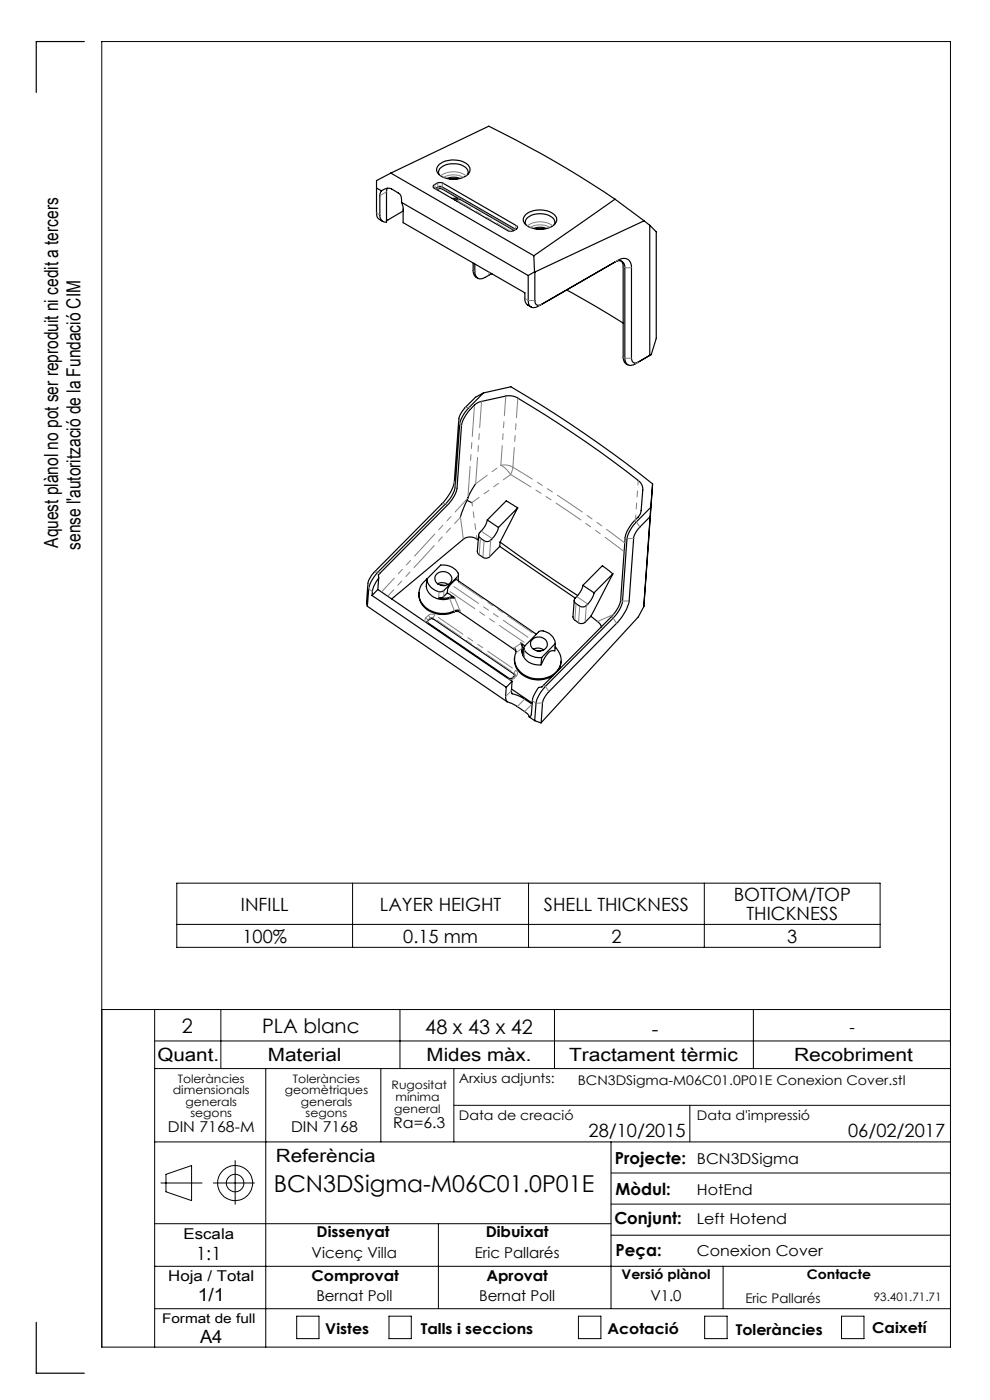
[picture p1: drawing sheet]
<svg xmlns="http://www.w3.org/2000/svg" width="210mm" height="297mm" viewBox="0 0 210 297" stroke-linecap="round" stroke-linejoin="round" font-family="sans-serif">
<g fill="none" stroke="#000" stroke-width=".21">
<path d="M37.5 187.4h149.2v13.6h-149.2zM37.5 196.1h149.2M74.8 187.4v13.6M112.1 187.4v13.6M149.4 187.4v13.6M21.6 214.2h180M32.8 214.2v71.6M46.8 214.2v12.5M84.8 214.2v12.5M117.6 214.2v12.5M159.8 214.2v12.5M32.8 220.8h168.8"/>
<path d="M32.8 226.7h168.8M56.4 226.7v59.1M80.8 226.7v15.5M96.3 226.7v15.5M96.3 234.5h105.3M146.3 234.5v7.7M32.8 259.6h96.8M32.8 242.2h168.8M34.1 251h8.8M35.2 249.1l5.4-1.8v7.4l-5.4-1.9zM45.3 251h8.7M49.9 246.2v9.3"/>
<path d="M93 259.6v18M129.6 242.2v35.4M129.6 255.4h72M129.6 248.8h72M32.8 277.6h168.8M32.8 268.6h168.8M62.9 279.2h4.8v4.8h-4.8zM82.5 279.2h4.7v4.8h-4.7zM122.7 279.2h4.8v4.8h-4.8zM129.6 262h72M149.5 279.2h4.7v4.8h-4.7zM153.4 268.6v9"/>
<path d="M178.5 279.2h4.8v4.8h-4.8zM21.6 285.8h180v-277h-180v277"/>
<circle cx="49.9" cy="251" r="3.7"/>
<circle cx="49.9" cy="251" r="1.86"/>
</g>
<g fill="none" stroke="#000" stroke-width=".25">
<path d="M17.9 8.8h-10.2v10.8M79.9 39.9l1 .6M82.2 39.9l-.2 .6v6.6a1.21 1.21 0 0 1-1.4-1.5v-4.3l.3-.8M82.9 36.7l20.8-9.9a224.4 224.4 0 0 1 26.8 15.5M82.9 36.7l-3 1.6v7.5l.3 .5 1 .7M82.9 36.7l30.3 17.6M91.9 39.4l1-.6h.9l15.7 9.1a.4 .4 0 0 1 .3 .3 .4 .4 0 0 1-.3 .4l-.7 .4h-1l-15.8-9.1zM93.1 37a1.49 1.49 0 0 1 1.2-1.9 4.4 4.4 0 0 1 4.8 .7l.2 .7-.1 .5M93.2 34.8a5.1 5.1 0 0 1 6.2 .3 1.58 1.58 0 0 1-1 2.5 5 5 0 0 1-5.5-.8 1.37 1.37 0 0 1 .3-2zM94.8 37.9a3.5 3.5 0 0 1 2.7 0M95.4 38h1.5M80.9 40.5l1.3-.6 .8 .2 1.9 1.2 .2 .5 .1 1.1"/>
<path d="M85.2 42.9l.3 1.1v3.2l25.8 14.9a3.6 3.6 0 0 0 .2 2.1 1.75 1.75 0 0 0 1.2 .9M85.2 42.9l26.8 15.6M85.5 44.8l-3.5 2M92.3 40l.8-.5 .6 .1 15.7 9.1M92.6 40.2a1.04 1.04 0 0 1 1.2-.1l15.2 8.8M96.9 42.4v.3M97.1 42l-1.3 .1M97.6 42.3l-1.1 .1M100.4 55.8l.1 2.3 .2 .5 .7 .4M100.7 56v1.6a1.3 1.3 0 0 0 .6 1.4 1.3 1.3 0 0 0 1.5-.1l1.6-.8M111.5 47.7a1.49 1.49 0 0 1 1.1-2 4.5 4.5 0 0 1 4.9 .8l.2 .4-.1 .8M111.6 45.4a4.9 4.9 0 0 1 6.3 .5 1.65 1.65 0 0 1-1.2 2.3 5 5 0 0 1-5.4-.8 1.37 1.37 0 0 1 .3-2z"/>
<path d="M112 58.5v5.3a1.28 1.28 0 0 0 .7 1.3 1.28 1.28 0 0 0 1.5-.1l16.9-9.8a1.71 1.71 0 0 1 2-.2 1.71 1.71 0 0 1 .8 1.8v19.2a.87 .87 0 0 0 .5 .9 .87 .87 0 0 0 1-.1M113.2 48.5a4 4 0 0 1 2.7 0M113.2 54.3l.2 3.4M113.4 57.7l-1.4 .8M113.4 57.7h.1M113.5 57.7v6.1a.86 .86 0 0 0 .4 .9 .86 .86 0 0 0 1-.1M113.8 48.6h1.5M130.4 55.6a1.29 1.29 0 0 1 1.5-.2 1.29 1.29 0 0 1 .6 1.4v19.2a1.3 1.3 0 0 0 .7 1.4 1.3 1.3 0 0 0 1.5-.1l3.4-2.1M130.5 42.3l-17.3 12M130.5 42.3l6.1 4.5M131.7 55.4l.3 .3 .2 .6v19.5l.2 .9 .8 .7M136.6 46.8l-23.1 10.9"/>
<path d="M136.6 46.8l1.2 1M137.8 47.8v27.6l.3-.2M137.8 47.8l1.4 1.4v22.6l-1.1 3.4M120.2 61.5l6.1 3.5 5.9 3.5M102.6 83.4l5.8-1.3a260.6 260.6 0 0 1 30 20.6M102.6 83.4l-3.4 3.3a6.8 6.8 0 0 0-1.7 3.3l-.9 13.3a6.8 6.8 0 0 1-2.1 3.6l-14.8 15.1a6.6 6.6 0 0 0-1.5 3l-.3 3.6M102.6 83.4l-1.7 .9-2.4 2.4a4.6 4.6 0 0 0-1.2 2.2l-.9 13.2a8.9 8.9 0 0 1-2.7 4.8l-14.5 14.7a4.6 4.6 0 0 0-1.2 2.2l-.2 4.1 .1 .7M93.5 119.9a3.3 3.3 0 0 1 3.7 2.1l-.1 .3-3.2 3.1a2.89 2.89 0 0 1-3.3-2.6zM99.1 106.1l-1.5 3.6M99.1 106.1l1 .5M100.9 102.7l-1.3 2.1-.5 1.3M101.5 114.5a2.68 2.68 0 0 0-3.2-.1l-15.2 12.7"/>
<path d="M101.5 113.4l-.3 3.6 .3 .6 .9 .6a1.13 1.13 0 0 0 1.4-.1l2.2-2.2M103.4 110.3a6.1 6.1 0 0 1-1.8 3v.5l.1 .2 1 .7a1.33 1.33 0 0 0 1.9-.7 4.6 4.6 0 0 0 1.1-2.1M103.4 110.3l2.3 1.6M106 115.9l16 11M106.1 115l7.8 5.6 8.6 5.7M106.1 115l-.1 .9M109.8 107.7l-3.7 7.3M109.8 107.7l-2.4-1.4-4 4M109.8 107.7l-4.1 4.2M137.9 109.6l-2.4 2.5a4.1 4.1 0 0 0-1.1 2.1l-.9 13.3a9.3 9.3 0 0 1-2.7 4.8l-14.6 14.7a4.6 4.6 0 0 0-1.1 2.1l-.3 4.2M137.9 109.6l-1.3 19.1M138 107.6l-3 3.1a7.7 7.7 0 0 0-2 3.6l-1 13.3a6.7 6.7 0 0 1-2 3.6l-14.6 14.7a6.8 6.8 0 0 0-1.7 3.3l-.3 3.7"/>
<path d="M138 107.6l-.1 2M138.4 102.7l-.4 4.9M138.4 102.7l-1.8 26M77.9 128.6l29.7 20.3M78.9 126.3l28.5 19.5M80.2 125.1l-1.3 1.2M80.2 125.1l28.4 19.4M80.3 122.6a.6 .6 0 0 1 .2-.9l14.4-14.6a7.2 7.2 0 0 0 2-3.6l1-13.2a6.9 6.9 0 0 1 2-3.6l1-1 .8-.4 5.6-1.3a3.4 3.4 0 0 1 2.5 .5 230.7 230.7 0 0 1 26 17.8l.4 .8 .1 .8-.3 4.4-.2 .7-.3 .5a10.1 10.1 0 0 0-2.8 4l-1 13.8a6.7 6.7 0 0 1-2.1 3.6l-14.6 14.7a2.04 2.04 0 0 0-1.6 1.6l-.4 1-.3 3.5-.4 .4M80.3 122.6l-.2 .3a5.4 5.4 0 0 0-1.2 3.4M80.3 122.6l-.1 2.5M88.9 125.7a4.5 4.5 0 0 0 4.5 4.6 7.5 7.5 0 0 0 3.4-.6l.7 .2 11.7 8 .2 .5M90.6 122.8a3.3 3.3 0 0 0 .2 2.7 4 4 0 0 0 4.9 1.4l.7 .1"/>
<path d="M90.6 122.9a3.6 3.6 0 0 0 0 6.2 5.9 5.9 0 0 0 6.1 .4l.8 .1M90.6 131.9l.1 .2 17.2 11.8h.6l.7-.7M90.6 131.9l.7-.7 .6 .1 17.2 11.7 .1 .3M91.2 131.3h.8M92.6 121.8a1.86 1.86 0 0 1 2-.4 1.86 1.86 0 0 1 1.2 1.6 1.83 1.83 0 0 1-2 1.2 1.83 1.83 0 0 1-1.5-1.7zM92.9 123.9a2.07 2.07 0 0 1 2.1 .1M93 126.8l.9-.1 1-.9 1.5 1-.4-.2-1.8 .3zM93.5 124.1l.9 .1M93.6 124.2h.6M94.9 125.8v-.7l.3-.7 1.6-1.5 17 11.6M97.2 123l.1 .3M97.3 121.9l-.1 1.3"/>
<path d="M109.1 137.4l.3 .5v.6M109.1 139.6a4.4 4.4 0 0 0 4.3 4.6 5.5 5.5 0 0 0 4-1M109.4 138.5h.1M110.5 136.5l.3 .8M110.7 137.7a3.3 3.3 0 0 0 4.1 3.3M110.8 137.2a2.71 2.71 0 0 0 .3 2v-1.7M111.3 137a.95 .95 0 0 0 .4 1.5 4.2 4.2 0 0 0 3.2 1M111.3 137l-.8-.6 .3 .4v.4M112.9 135.7a1.8 1.8 0 0 1 2.1-.4 1.8 1.8 0 0 1 1 1.9 1.87 1.87 0 0 1-2 .9 1.87 1.87 0 0 1-1.5-1.8zM113.1 137.7a2.07 2.07 0 0 1 2.2 .2M113.7 138l1 .1M113.9 138.1h.6"/>
<path d="M114.9 139.5l-.1 1.5M117.8 137.3a3.8 3.8 0 0 1 1.1 3.8 3.8 3.8 0 0 1-2.9 2.7 5.1 5.1 0 0 1-6.9-3.6l.3-1.7M117.8 136.5l-.1 1.6a1.6 1.6 0 0 0-1.9 1.1l-1 1.8M117.8 136.5a2.95 2.95 0 0 0-3.3-2.6l-3.2 3.1M117.8 136.5l-2.9 3M121.8 127.3l-.3 3.6 .3 .5 .9 .7a1.2 1.2 0 0 0 1.4-.1l1.2-1.3M123.6 124.2l-.1 .4a5.8 5.8 0 0 1-1.5 2.3M123.6 124.2l2.4 1.6M125.3 130.7l.9 .7a3.2 3.2 0 0 1 1.4 1.6M126 125.8a4.6 4.6 0 0 1-2.1 2.9h-.6l-1.1-.6a.75 .75 0 0 1-.2-1.2M130 121.7l-4.7 9M130 121.7l-2.2-1.7-4.2 4.2"/>
<path d="M130 121.7l-4 4.1M136.6 128.7l-1.2 2.2-20.6 22.4M107.4 145.8l-.2 2.2 .4 .9M107.6 148.9l1.9 .8 2.4 1.8 .4 .6M108.5 146.2l4.4 3M108.6 144.5l-.1 2.2a.61 .61 0 0 0 .7 .6l1.3 .5 2.4 1.6M108.6 144.5l-1.2 1.3M112.3 152.1l1.1 .8M113.4 152.9l1.4 .4M119 140.3l-.3 1.4-.3 .6M7.7 280.5v10.8h10.2"/>
</g>
<g fill="none" stroke="#808080" stroke-width=".21" stroke-dasharray="6.3 1.3 1.3 1.3 1.3 1.3">
<path d="M92.4 39.9l-.2-.7M92.4 39.9v.2M93 39.6l-.3-.7M93 39.8v-.2M93 39.8h.7M93 39.8l-.1 .3M93.5 37.3a4.6 4.6 0 0 1 5.4 0M93.7 39.6l.3-.7M93.7 39.6v.2M93.7 39.8l.1 .3M94.2 37.6h-.1M98.3 37.6a4.3 4.3 0 0 0-4.1 0"/>
<path d="M79.9 45.2l.7 .4M82 40.7l-1.4 .8M92.5 40.1l.5-.3M97.3 42.3v-.2M100.4 57.4l.3 .2M103.7 58.4v-.7M109.3 48.7v-.1M109.5 47.8l-.2 .8M111.9 47.9a4.6 4.6 0 0 1 5.3 0M112.6 48.2h-.1M116.6 48.2a4.3 4.3 0 0 0-4 0M131.1 55.2l-.7 .4"/>
<path d="M132.6 56.8l-.4-.2M134 56.8h-1.4M111.3 63.3l.8 .4M113.5 63.7h-1.4M114.9 64.6l-.7 .4M132.2 75.8l.4 .2M134 76h-1.4M135.4 76.8l-.7 .4M97.4 88.8l.1 1.2M97.9 90.3l-.4-.3M98.7 86.5l.8-.1M99.5 86.4l.4 .3"/>
<path d="M106.2 98.7a5.4 5.4 0 0 1 2.1 2M108.8 99.1a3.6 3.6 0 0 0-2.6-.4M108.8 99.1l-.5 1.6M93.8 106.9l.8-.1M95 107.1l-.4-.3M96.4 102.1l.2 1.2M96.6 103.3l.4 .2M98.3 114.4l-.6-4.7M101.9 114.1l-.2 3.6M102.1 112.7l2.3 1.6M102.4 118.2l.3-3.5M104.1 114.6l-.3 3.5"/>
<path d="M133 114.3l1.4-.1M133 114.3l-.4-.3M134.6 110.4l.4 .3M135 110.7l.7 1.1M78.1 123.8l.1 1.1M79 125.5l-.8-.6M79.4 121.4l.8-.1M80.2 121.3l.4 .3M90.2 131.9l-.1-.4 .2-.4M90.3 131.1l.5-.5M90.3 131.1l.4 .5M90.6 132.2l.2-.1"/>
<path d="M90.7 131.6l-.1 .3M90.7 131.6v.2M90.8 130.6a1.14 1.14 0 0 1 1.4-.1M90.8 130.6l.4 .5M91.2 131.3v-.2M91.2 131.1l-.5 .5M91.9 131.1l.3-.6M91.9 131.1v.1M91.9 131.1l-.4-.1-.3 .1M93.1 126.8v-1.3M94.2 125.2l-.1 1.3M95.4 126.9v-.2"/>
<path d="M96.4 129.6l-1-2.6M96.4 129.8v-.2M96.5 126.9l1.1 2.6M96.5 126.8v.1M97 123v-.6M97.6 129.5l-.1 .4M109.1 137.8v-.4M109.1 137.4l1.4-.9M110.5 136.5v-.1M110.8 137.5l-1.4 1M111.2 137.9l-.1 1.3M122.2 128l-.3 3.5"/>
<path d="M122.3 126.5l2.4 1.6M122.7 132.1l.3-3.5M124.4 128.5l-.3 3.5M126.8 131.8l3.3-1.4M130.1 131.1l.7 1.1M130.1 131.1l-.4-.2M131.7 127.3l.4 .2M132.1 127.5l1.4-.1M107.7 143.9l.2-.1M108.5 146.5l-1.2 1.3M108.7 143.8l.4 .1M109.1 143v-.2"/>
<path d="M109.1 143.9l-.5 .2-.5 .1M109.1 142.8l.3-.6M109.2 143.3l.4 .1M109.3 143.2l-.2-.4M109.4 142.2a.74 .74 0 0 1 .2 1.2M109.6 143.4l-.5 .5M111.3 148.3l-1.6 1.6M112.9 149.4l-1.6 1.5M113.7 149.2l1.4-.1M113.7 149.2l-.8-.5M115.3 145.4l.4 .2M115.7 145.6l.7 1.1"/>
</g>
<path d="M93.7 39.8l15.5 9" fill="none" stroke="#808080" stroke-width=".21" stroke-dasharray="6.3 1.3 1.3 1.3 1.3 1.3" stroke-dashoffset=".6"/>
<path d="M96.9 42.5l11.4 6.6" fill="none" stroke="#808080" stroke-width=".21" stroke-dasharray="6.3 1.3 1.3 1.3 1.3 1.3" stroke-dashoffset="2.9"/>
<path d="M99.2 105.6l1.5-19.7" fill="none" stroke="#808080" stroke-width=".21" stroke-dasharray="6.3 1.3 1.3 1.3 1.3 1.3" stroke-dashoffset="-.3"/>
<path d="M80.9 125.6l18.3-19.9" fill="none" stroke="#808080" stroke-width=".21" stroke-dasharray="6.3 1.3 1.3 1.3 1.3 1.3" stroke-dashoffset="2.4"/>
<path d="M134.8 110.3l.6-8.4" fill="none" stroke="#808080" stroke-width=".21" stroke-dasharray="6.3 1.3 1.3 1.3 1.3 1.3" stroke-dashoffset="5.3"/>
<path d="M106.2 98.7l1.1-14.7M109.8 84.4l-1 14.7" fill="none" stroke="#808080" stroke-width=".21" stroke-dasharray="6.3 1.3 1.3 1.3 1.3 1.3" stroke-dashoffset="2.2"/>
<path d="M108.8 99.1a255.1 255.1 0 0 1 23.7 16.1" fill="none" stroke="#808080" stroke-width=".21" stroke-dasharray="6.3 1.3 1.3 1.3 1.3 1.3" stroke-dashoffset="1.5"/>
<path d="M102.2 85.1l-1.3 17.5" fill="none" stroke="#808080" stroke-width=".21" stroke-dasharray="6.3 1.3 1.3 1.3 1.3 1.3" stroke-dashoffset=".8"/>
<path d="M100.9 102.6l5.3-3.9" fill="none" stroke="#808080" stroke-width=".21" stroke-dasharray="6.3 1.3 1.3 1.3 1.3 1.3" stroke-dashoffset="3.3"/>
<path d="M92.2 130.5l17.2 11.7M109.1 142.8l-17.2-11.7" fill="none" stroke="#808080" stroke-width=".21" stroke-dasharray="6.3 1.3 1.3 1.3 1.3 1.3" stroke-dashoffset="-.9"/>
<path d="M132.4 117a253.5 253.5 0 0 0-24.1-16.3" fill="none" stroke="#808080" stroke-width=".21" stroke-dasharray="6.3 1.3 1.3 1.3 1.3 1.3" stroke-dashoffset="1.3"/>
<path d="M100.1 106.6l1.1 7.7" fill="none" stroke="#808080" stroke-width=".21" stroke-dasharray="6.3 1.3 1.3 1.3 1.3 1.3" stroke-dashoffset="5.6"/>
<path d="M97.7 109.7l-15.4 16.8M108.3 100.7l-8.2 5.9" fill="none" stroke="#808080" stroke-width=".21" stroke-dasharray="6.3 1.3 1.3 1.3 1.3 1.3" stroke-dashoffset="4.5"/>
<path d="M111.7 136.6l-16.8-11.4" fill="none" stroke="#808080" stroke-width=".21" stroke-dasharray="6.3 1.3 1.3 1.3 1.3 1.3" stroke-dashoffset="-.6"/>
<path d="M95.6 124l17.1 11.6M113.6 134.7l-17.1-11.7" fill="none" stroke="#808080" stroke-width=".21" stroke-dasharray="6.3 1.3 1.3 1.3 1.3 1.3" stroke-dashoffset="-.8"/>
<text font-size="4.9" x="58.1" y="253">BCN3DSigma-M06C01.0P01E</text>
<g font-size="4.2">
<text x="38.6" y="219">2</text>
<text x="55.6" y="219.2">PLA blanc</text>
<text x="90.2" y="219.4">48 x 43 x 42</text>
<text x="138.3" y="219.7">-</text>
</g>
<g font-size="4.1">
<text x="12.4" y="116.2" transform="rotate(-90 12.4 116.2)">Aquest plànol no pot ser reproduit ni cedit a tercers</text>
<text x="17.1" y="116.6" transform="rotate(-90 17.1 116.6)">sense l'autorització de la Fundació CIM</text>
</g>
<g font-size="3.9">
<text x="155.6" y="191.2">BOTTOM/TOP</text>
<text x="51.1" y="193.2">INFILL</text>
<text x="80.6" y="193.2">LAYER HEIGHT</text>
<text x="115.4" y="193.2">SHELL THICKNESS</text>
<text x="158.4" y="195.1">THICKNESS</text>
<text x="51.4" y="200">100%</text>
<text x="85.5" y="200">0.15 mm</text>
<text x="129.7" y="200">2</text>
<text x="167" y="200">3</text>
<text x="33.4" y="225">Quant.</text>
<text x="56.8" y="225">Material</text>
<text x="90.5" y="225">Mides màx.</text>
<text x="120.7" y="225">Tractament tèrmic</text>
<text x="168.4" y="225">Recobriment</text>
<text x="124.8" y="241.3">28/10/2015</text>
<text x="179.9" y="241.3">06/02/2017</text>
<text x="58.5" y="246.5">Referència</text>
<text x="41.6" y="267.2">1:1</text>
<text x="41.9" y="276.1">1/1</text>
<text x="42.4" y="284.9">A4</text>
</g>
<g font-size="3.5">
<text x="180.2" y="219.2">-</text>
<text x="130.5" y="246.8">Projecte:</text>
<text x="130.6" y="253.4">Mòdul:</text>
<text x="130.3" y="259.8">Conjunt:</text>
<text x="130.6" y="266.4">Peça:</text>
</g>
<g font-size="3.2">
<text x="83.4" y="239.3">Ra=6.3</text>
<text x="35.6" y="240.1">DIN 7168-M</text>
<text x="61.7" y="240.1">DIN 7168</text>
<text x="147.8" y="246.8">BCN3DSigma</text>
<text x="147.8" y="253.4">HotEnd</text>
<text x="38.9" y="262.9">Escala</text>
<text x="67.2" y="262.5">Dissenyat</text>
<text x="103" y="262.5">Dibuixat</text>
<text x="147.8" y="259.8">Left Hotend</text>
<text x="66.1" y="266.8">Vicenç Villa</text>
<text x="100.7" y="266.8">Eric Pallarés</text>
<text x="147.8" y="266.4">Conexion Cover</text>
<text x="35.7" y="271.7">Hoja / Total</text>
<text x="66.1" y="271.7">Comprovat</text>
<text x="103.2" y="271.7">Aprovat</text>
<text x="67.1" y="276.1">Bernat Poll</text>
<text x="101.6" y="276.1">Bernat Poll</text>
<text x="138" y="276.1">V1.0</text>
<text x="69" y="283.1">Vistes</text>
<text x="89.3" y="283.1">Talls i seccions</text>
<text x="128.8" y="283.1">Acotació</text>
<text x="156.1" y="283.2">Toleràncies</text>
<text x="185" y="282.8">Caixetí</text>
</g>
<g font-size="2.8">
<text x="97.3" y="229.6">Arxius adjunts:</text>
<text x="122.6" y="230.2">BCN3DSigma-M06C01.0P01E Conexion Cover.stl</text>
<text x="97.3" y="237.7">Data de creació</text>
<text x="147.8" y="237.7">Data d'impressió</text>
<text x="131.8" y="271.4">Versió plànol</text>
<text x="171.2" y="271.4">Contacte</text>
<text x="34.4" y="280.7">Format de full</text>
<text x="158.1" y="276.3">Eric Pallarés</text>
</g>
<g font-size="2.5">
<text x="36.7" y="232.1">dimensionals</text>
<text x="37.7" y="229.6">Toleràncies</text>
<text x="60.4" y="232.1">geomètriques</text>
<text x="62.1" y="229.6">Toleràncies</text>
<text x="83.1" y="231">Rugositat</text>
<text x="83.9" y="233.5">mínima</text>
<text x="39.4" y="234.6">generals</text>
<text x="40.4" y="237.1">segons</text>
<text x="63.8" y="234.6">generals</text>
<text x="64.8" y="237.1">segons</text>
<text x="83.6" y="236.2">general</text>
<text x="185.4" y="276.1">93.401.71.71</text>
</g>
</svg>
